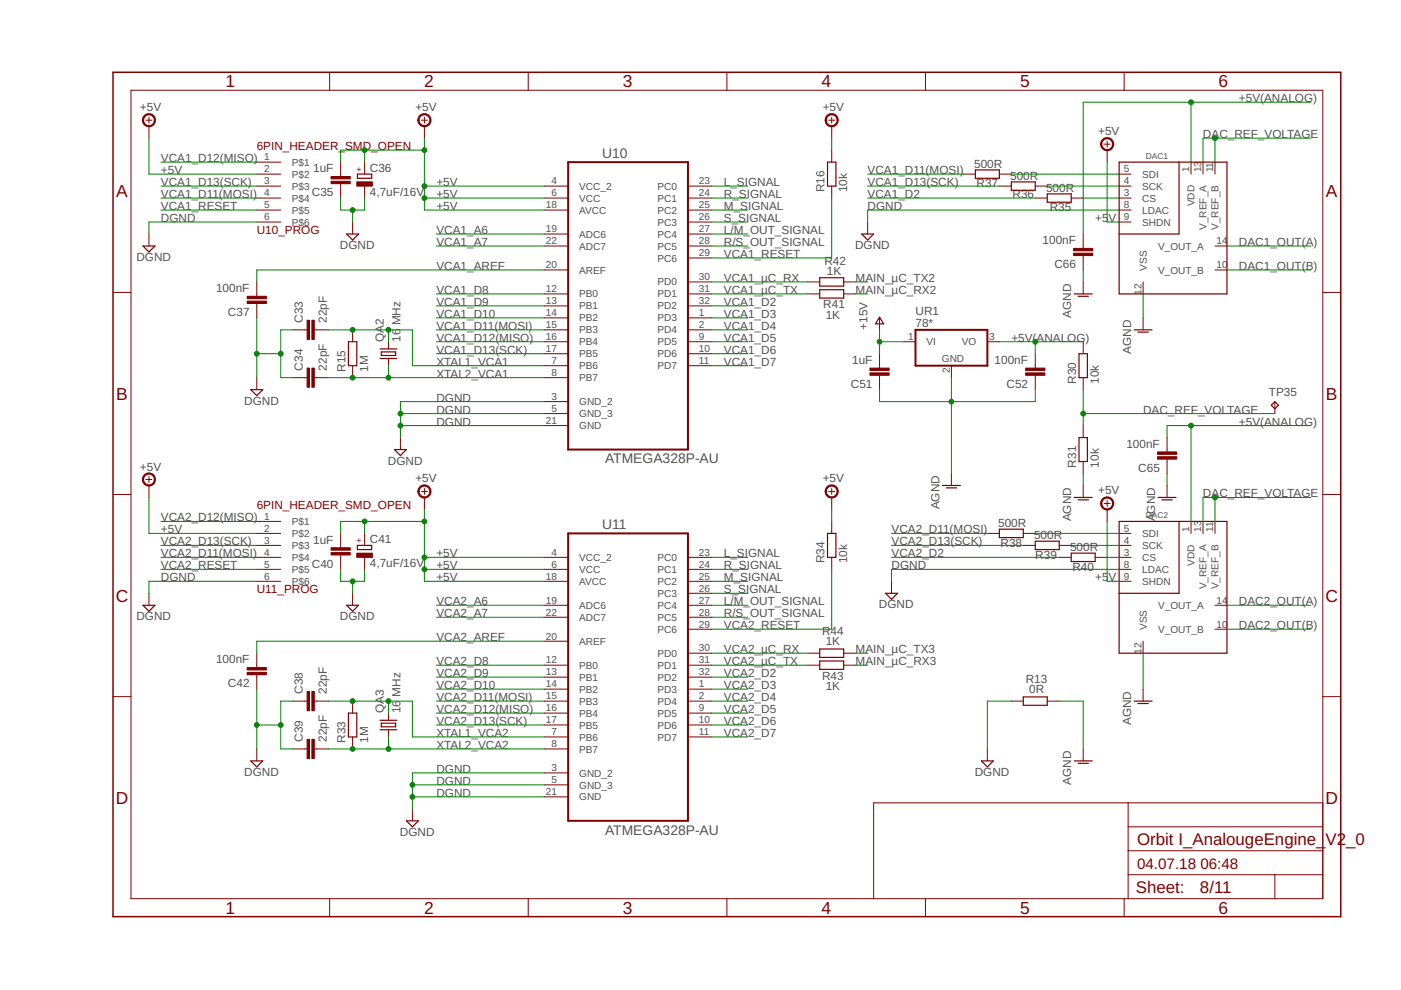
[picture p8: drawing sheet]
<svg xmlns="http://www.w3.org/2000/svg" width="297mm" height="210mm" viewBox="0 0 297 210" stroke-linecap="round" stroke-linejoin="round" font-family="sans-serif">
<g fill="none" stroke="#800000" stroke-width=".21">
<path d="M27.8 19.1h252.7v171.4h-252.7zM69.9 15.3v3.8M112 15.3v3.8M154.1 15.3v3.8M196.2 15.3v3.8M238.3 15.3v3.8M30.9 25.5h1.3M31.6 24.8v1.3M31.6 26.8v2.5M54.4 39.5h5.1M54.4 34.4h5.1M54.4 36.9h5.1"/>
<path d="M72.2 34.4v3M72.2 38.9v3.1M77.3 34.4v2.5M77.3 39.5v2.5M89.3 25.5h1.3M90 24.8v1.3M90 26.8v2.5M115.4 39.5h5.1M145.9 39.5h5M175.7 25.5h1.3M176.3 24.8v1.3M176.3 26.8v2.5"/>
<path d="M176.3 31.8v2.6M176.3 39.5v2.5M204.3 36.9h2.5M211.9 39.5h2.5M211.9 36.9h2.5M219.5 39.5h2.5M234.1 30.6h1.3M234.7 29.9v1.3M234.7 31.8v2.6M237.3 39.5h2.5M237.3 36.9h2.5M252.5 34.4v2.5"/>
<path d="M255.1 34.4v2.5M257.6 34.4v2.5M31.6 49.6v2.6M54.4 42h5.1M54.4 44.5h5.1M54.4 47.1h5.1M54.4 59.8v3M74.8 47.1v2.5M115.4 42h5.1M115.4 44.5h5.1M115.4 49.6h5.1M115.4 52.2h5.1"/>
<path d="M115.4 57.2h5.1M145.9 42h5M145.9 44.5h5M145.9 49.6h5M145.9 52.2h5M145.9 47.1h5M145.9 54.7h5M145.9 59.8h5M171.3 59.8h2.5M178.9 59.8h2.5M184 47.1v2.5M219.5 42h2.5"/>
<path d="M227.1 42h2.6M229.7 49.6v3.1M229.7 54.2v3M229.7 59.8v2.5M237.3 42h2.5M237.3 44.5h2.5M237.3 47.1h2.5M242.4 59.8v2.5M257.6 52.2h2.5M257.6 57.2h2.5M24 62h3.8M54.4 64.3v3.1"/>
<path d="M62.1 69.9h3M66.6 69.9h3.1M74.8 69.9v2.6M74.8 77.5v2.6M82.4 72.5v1.5M82.4 76v1.5M115.4 62.3h5.1M115.4 64.9h5.1M115.4 67.4h5.1M115.4 69.9h5.1M115.4 72.5h5.1M115.4 75h5.1"/>
<path d="M115.4 77.5h5.1M145.9 62.3h5M145.9 64.9h5M145.9 67.4h5M145.9 69.9h5M145.9 72.5h5M145.9 75h5M145.9 77.5h5M171.3 62.3h2.5M178.9 62.3h2.5M186.5 67.4v2.5M186.5 75v3"/>
<path d="M186.5 79.6v3M191.6 72.5h2.5M201.7 77.5v2.6M209.3 72.5h2.6M219.5 75v3M219.5 79.6v3M229.7 72.5v2.5M242.4 67.4v2.5M280.5 62h3.8M54.4 80.1v2.5M62.1 80.1h3M66.6 80.1h3.1"/>
<path d="M84.9 92.8v2.5M115.4 80.1h5.1M115.4 85.2h5.1M115.4 87.7h5.1M115.4 90.2h5.1M229.7 80.1v2.5M229.7 90.2v2.6M229.7 97.9v2.5M247.4 92.8v3M247.4 97.3v3.1M270.3 85.2v2.5M24 104.8h3.8"/>
<path d="M30.9 101.7h1.3M31.6 101v1.3M31.6 102.9v2.6M54.4 118.2h5.1M54.4 110.6h5.1M54.4 113.1h5.1M54.4 115.6h5.1M72.2 113.1v3M72.2 117.7v3M77.3 113.1v2.5M77.3 118.2v2.5M89.3 104.2h1.3"/>
<path d="M90 103.6v1.2M90 105.5v2.5M115.4 118.2h5.1M145.9 118.2h5M175.7 104.2h1.3M176.3 103.6v1.2M176.3 105.5v2.5M176.3 110.6v2.5M176.3 118.2v2.5M201.7 100.4v2.5M209.3 113.1h2.6M217 113.1h2.5"/>
<path d="M217 115.6h2.5M224.6 118.2h2.5M224.6 115.6h2.5M229.7 102.9v2.6M232.2 118.2h2.5M234.1 106.7h1.3M234.7 106.1v1.3M234.7 108v2.6M237.3 118.2h2.5M237.3 113.1h2.5M237.3 115.6h2.5M247.4 102.9v2.6"/>
<path d="M252.5 110.6v2.5M255.1 110.6v2.5M257.6 110.6v2.5M280.5 104.8h3.8M31.6 125.8v2.5M54.4 138.5v3M54.4 120.7h5.1M54.4 123.3h5.1M74.8 125.8v2.5M115.4 120.7h5.1M115.4 123.3h5.1M115.4 128.3h5.1"/>
<path d="M115.4 130.9h5.1M115.4 136h5.1M145.9 120.7h5M145.9 123.3h5M145.9 128.3h5M145.9 130.9h5M145.9 125.8h5M145.9 133.4h5M145.9 138.5h5M171.3 138.5h2.5M178.9 138.5h2.5M189 123.3v2.5"/>
<path d="M237.3 120.7h2.5M237.3 123.3h2.5M242.4 136v2.5M257.6 128.3h2.5M257.6 133.4h2.5M24 147.7h3.8M54.4 143.1v3M54.4 158.8v2.5M62.1 148.7h3M62.1 158.8h3M66.6 148.7h3.1M66.6 158.8h3.1"/>
<path d="M74.8 148.7v2.5M74.8 156.3v2.5M82.4 151.2v1.5M82.4 154.7v1.6M115.4 141h5.1M115.4 143.6h5.1M115.4 146.1h5.1M115.4 148.7h5.1M115.4 151.2h5.1M115.4 153.7h5.1M115.4 156.3h5.1M115.4 158.8h5.1"/>
<path d="M145.9 141h5M145.9 143.6h5M145.9 146.1h5M145.9 148.7h5M145.9 151.2h5M145.9 153.7h5M145.9 156.3h5M171.3 141h2.5M178.9 141h2.5M209.3 158.8v2.5M214.4 148.7h2.6M222 148.7h2.6"/>
<path d="M229.7 158.8v2.5M242.4 146.1v2.6M280.5 147.7h3.8M87.4 171.5v2.5M115.4 163.9h5.1M115.4 166.4h5.1M115.4 169h5.1M239.2 170.2v20.3M239.2 175.3h41.3M280.5 170.2h-95.3v20.3M69.9 190.5v3.9M112 190.5v3.9"/>
<path d="M154.1 190.5v3.9M196.2 190.5v3.9M238.3 190.5v3.9M239.2 185.5h41.3M239.2 180.4h41.3M270.3 185.5v5"/>
</g>
<path d="M24 15.3h260.3v179.1h-260.3z" fill="none" stroke="#800000" stroke-width=".32"/>
<path d="M120.5 34.4h25.4v60.9h-25.4zM194.1 69.9h15.2v7.6h-15.2zM120.5 113.1h25.4v60.9h-25.4z" fill="none" stroke="#800000" stroke-width=".42"/>
<g fill="#800000" stroke="#800000" stroke-width=".21">
<path d="M89 24.5a1.4 1.4 0 0 1 2.2 .3 1.4 1.4 0 0 1-.8 2 1.4 1.4 0 0 1-1.8-1.3h.2a1.15 1.15 0 0 1 1.6-1.1 1.15 1.15 0 0 1 .3 1.9 1.15 1.15 0 0 1-1.8-.5l-.1-.3h-.2z" fill-rule="evenodd"/>
<path d="M175.3 24.5a1.4 1.4 0 0 1 2.2 .2 1.4 1.4 0 0 1-.8 2.1 1.4 1.4 0 0 1-1.8-1.3h.3a1.14 1.14 0 0 1 1.7-1 1.14 1.14 0 0 1 .1 2 1.14 1.14 0 0 1-1.8-.7v-.3h-.3z" fill-rule="evenodd"/>
<path d="M30.6 24.5a1.39 1.39 0 0 1 2.2 .3 1.39 1.39 0 0 1-.9 2 1.39 1.39 0 0 1-1.7-1.3h.2a1.14 1.14 0 0 1 1.6-1.1 1.14 1.14 0 0 1 .3 1.9 1.14 1.14 0 0 1-1.8-.5l-.1-.3h-.2z" fill-rule="evenodd"/>
<path d="M233.7 29.6a1.39 1.39 0 0 1 2.2 .3 1.39 1.39 0 0 1-.8 2 1.39 1.39 0 0 1-1.8-1.3h.3a1.15 1.15 0 0 1 1.6-1.1 1.15 1.15 0 0 1 .3 1.9 1.15 1.15 0 0 1-1.9-.6v-.2h-.3z" fill-rule="evenodd"/>
<path d="M89 103.3a1.4 1.4 0 0 1 2.2 .2 1.4 1.4 0 0 1-.8 2.1 1.4 1.4 0 0 1-1.8-1.4h.2a1.15 1.15 0 0 1 1.7-1.1 1.15 1.15 0 0 1 .2 2 1.15 1.15 0 0 1-1.8-.6l-.1-.3h-.2z" fill-rule="evenodd"/>
<path d="M175.3 103.3a1.4 1.4 0 0 1 2.2 .1 1.4 1.4 0 0 1-.8 2.1 1.4 1.4 0 0 1-1.8-1.3h.3a1.14 1.14 0 0 1 1.7-.9 1.14 1.14 0 0 1 .1 1.9 1.14 1.14 0 0 1-1.8-.7v-.3h-.3z" fill-rule="evenodd"/>
<path d="M30.6 100.7a1.39 1.39 0 0 1 2.2 .3 1.39 1.39 0 0 1-.9 2 1.39 1.39 0 0 1-1.7-1.3h.2a1.14 1.14 0 0 1 1.6-1.1 1.14 1.14 0 0 1 .3 1.9 1.14 1.14 0 0 1-1.8-.5l-.1-.3h-.2z" fill-rule="evenodd"/>
<path d="M233.7 105.8a1.39 1.39 0 0 1 2.2 .2 1.39 1.39 0 0 1-.8 2.1 1.39 1.39 0 0 1-1.8-1.4h.3a1.15 1.15 0 0 1 1.6-1 1.15 1.15 0 0 1 .3 1.9 1.15 1.15 0 0 1-1.9-.6v-.3h-.3z" fill-rule="evenodd"/>
</g>
<g fill="none" stroke="#800000" stroke-width=".25">
<path d="M75.8 36.9h3v.9h-3zM175.5 34.4h1.7v5.1h-1.7zM206.8 36h5.1v1.8h-5.1zM214.4 38.6h5.1v1.7h-5.1zM237.3 34.4h22.8v27.9h-22.8zM250 34.4v15.2h-12.7M30.3 52.2h2.6l-1.3 1.2zM73.5 49.6h2.5l-1.2 1.3zM173.8 58.9h5.1v1.8h-5.1zM182.7 49.6h2.5l-1.2 1.3zM222 41.1h5.1v1.8h-5.1zM73.9 72.5h1.7v5h-1.7z"/>
<path d="M80.6 74h3.5M80.6 76h3.5M80.8 74.6h3.1v.8h-3.1zM173.8 61.4h5.1v1.8h-5.1zM186.5 67.3l.9 1.4h-1.8zM227.8 62.3h3.8M228.6 62.8h2.2M228.8 75h1.7v5.1h-1.7zM240.5 69.9h3.8M241.3 70.4h2.2M53.2 82.6h2.5l-1.3 1.3zM83.6 95.3h2.6l-1.3 1.3z"/>
<path d="M228.8 92.8h1.7v5.1h-1.7zM269.5 85.9l.8-.7 .8 .7-.8 .8zM75.8 115.6h3v.9h-3zM175.5 113.1h1.7v5.1h-1.7zM199.8 102.9h3.8M200.6 103.4h2.2M211.9 112.2h5.1v1.8h-5.1zM219.5 114.7h5.1v1.8h-5.1zM227.1 117.3h5.1v1.8h-5.1zM227.8 105.5h3.8M228.6 106h2.2M237.3 110.6h22.8v27.9h-22.8z"/>
<path d="M245.5 105.5h3.8M246.3 106h2.2M250 110.6v15.2h-12.7M30.3 128.3h2.6l-1.3 1.3zM73.5 128.3h2.5l-1.2 1.3zM173.8 137.6h5.1v1.8h-5.1zM187.7 125.8h2.6l-1.3 1.3zM73.9 151.2h1.7v5.1h-1.7zM80.6 152.7h3.5M80.6 154.7h3.5M80.8 153.3h3.1v.8h-3.1zM173.8 140.1h5.1v1.8h-5.1z"/>
<path d="M217 147.8h5v1.7h-5zM240.5 148.7h3.8M241.3 149.2h2.2M53.2 161.3h2.5l-1.3 1.3zM86.2 174h2.5l-1.3 1.3zM208.1 161.3h2.5l-1.3 1.3zM227.8 161.3h3.8M228.6 161.8h2.2"/>
</g>
<g fill="#800000" stroke="#800000" stroke-width=".21">
<path d="M66.1 67.9h.5v4.1h-.5z"/>
<path d="M65.1 67.9h.5v4.1h-.5z"/>
<path d="M66.1 78h.5v4.1h-.5z"/>
<path d="M65.1 78h.5v4.1h-.5z"/>
<path d="M70.2 37.4h4.1v.5h-4.1z"/>
<path d="M70.2 38.4h4.1v.5h-4.1z"/>
<path d="M75.6 38.6h3.4v.9h-3.4z"/>
<path d="M52.4 62.8h4.1v.5h-4.1z"/>
<path d="M52.4 63.8h4.1v.5h-4.1z"/>
<path d="M66.1 146.6h.5v4.1h-.5z"/>
<path d="M65.1 146.6h.5v4.1h-.5z"/>
<path d="M66.1 156.8h.5v4h-.5z"/>
<path d="M65.1 156.8h.5v4h-.5z"/>
<path d="M70.2 116.1h4.1v.5h-4.1z"/>
<path d="M70.2 117.2h4.1v.5h-4.1z"/>
<path d="M75.6 117.3h3.4v.9h-3.4z"/>
<path d="M52.4 141.5h4.1v.5h-4.1z"/>
<path d="M52.4 142.6h4.1v.5h-4.1z"/>
<path d="M184.4 78h4.1v.5h-4.1z"/>
<path d="M184.4 79.1h4.1v.5h-4.1z"/>
<path d="M217.5 78h4v.5h-4z"/>
<path d="M217.5 79.1h4v.5h-4z"/>
<path d="M245.4 95.8h4.1v.5h-4.1z"/>
<path d="M245.4 96.8h4.1v.5h-4.1z"/>
<path d="M227.6 52.7h4.1v.5h-4.1z"/>
<path d="M227.6 53.7h4.1v.5h-4.1z"/>
</g>
<g fill="none" stroke="#008000" stroke-width=".21">
<path d="M31.6 29.3v7.6h22.8M34.1 39.5h20.3M34.1 34.4h20.3M77.3 31.8v2.6M90 29.3v15.2h25.4M90 39.5h25.4M90 31.8h-17.8v2.6M150.9 39.5h7.7M176.3 29.3v2.5M184 39.5h27.9M184 36.9h20.3M214.4 36.9h22.9"/>
<path d="M222 39.5h15.3M234.7 34.4v12.7h2.6M252.5 21.7v12.7M257.6 29.3v5.1M277.9 21.7h-48.2v27.9M277.9 29.3h-22.8v5.1M34.1 42h20.3M34.1 44.5h20.3M54.4 47.1h-22.8v2.5M72.2 42v2.5h5.1v-2.5M74.8 44.5v2.6M90 42h25.4"/>
<path d="M92.5 52.2h22.9M92.5 49.6h22.9M115.4 57.2h-61v2.6M150.9 42h7.7M150.9 52.2h7.7M150.9 49.6h7.7M150.9 44.5h7.7M150.9 47.1h7.7M150.9 59.8h20.4M176.3 42v12.7h-25.4M181.4 59.8h2.6M184 42h35.5"/>
<path d="M229.7 42h7.6M229.7 57.2v2.6M237.3 44.5h-53.3v2.6M260.1 57.2h17.8M260.1 52.2h17.8M54.4 75h5.1M54.4 67.4v12.7M62.1 69.9h-2.6v10.2h2.6M69.7 69.9h17.7v7.6h28M82.4 69.9v2.6M82.4 77.5v2.6M92.5 64.9h22.9"/>
<path d="M92.5 67.4h22.9M92.5 69.9h22.9M92.5 72.5h22.9M92.5 75h22.9M92.5 62.3h22.9M150.9 64.9h7.7M150.9 67.4h7.7M150.9 69.9h7.7M150.9 72.5h7.7M150.9 75h7.7M150.9 77.5h7.7M150.9 62.3h20.4"/>
<path d="M181.4 62.3h2.6M186.5 72.5h5.1M186.5 69.9v5.1M211.9 72.5h17.8M219.5 72.5v2.5M242.4 62.3v5.1M69.7 80.1h45.7M84.9 87.7h30.5M84.9 90.2h30.5M115.4 85.2h-30.5v7.6M186.5 82.6v2.6h33v-2.6M201.7 80.1v20.3"/>
<path d="M229.7 87.7h40.6M229.7 82.6v7.6M252.5 90.2v20.4M277.9 90.2h-30.5v2.6M31.6 105.5v7.6h22.8M34.1 118.2h20.3M34.1 110.6h20.3M34.1 115.6h20.3M77.3 110.6v2.5M90 108v15.3h25.4M90 110.6h-17.8v2.5M90 118.2h25.4"/>
<path d="M150.9 118.2h7.7M176.3 108v2.6M189 118.2h35.6M189 113.1h20.3M189 115.6h28M219.5 113.1h17.8M227.1 115.6h10.2M229.7 100.4v2.5M234.7 110.6v12.7h2.6M234.7 118.2h2.6M247.4 100.4v2.5M257.6 105.5v5.1"/>
<path d="M277.9 105.5h-22.8v5.1M34.1 120.7h20.3M54.4 123.3h-22.8v2.5M72.2 120.7v2.6h5.1v-2.6M74.8 123.3v2.5M90 120.7h25.4M92.5 128.3h22.9M92.5 130.9h22.9M115.4 136h-61v2.5M150.9 123.3h7.7M150.9 120.7h7.7M150.9 125.8h7.7"/>
<path d="M150.9 128.3h7.7M150.9 130.9h7.7M150.9 138.5h20.4M176.3 120.7v12.7h-25.4M181.4 138.5h2.6M237.3 120.7h-48.3v2.6M242.4 138.5v7.6M260.1 128.3h17.8M260.1 133.4h17.8M54.4 146.1v12.7M54.4 153.7h5.1M62.1 148.7h-2.6v10.1h2.6"/>
<path d="M69.7 148.7h17.7v7.6h28M69.7 158.8h45.7M82.4 148.7v2.5M82.4 156.3v2.5M92.5 153.7h22.9M92.5 148.7h22.9M92.5 143.6h22.9M92.5 146.1h22.9M92.5 151.2h22.9M92.5 141h22.9M150.9 153.7h7.7M150.9 148.7h7.7"/>
<path d="M150.9 143.6h7.7M150.9 146.1h7.7M150.9 151.2h7.7M150.9 156.3h7.7M150.9 141h20.4M181.4 141h2.6M214.4 148.7h-5.1v10.1M224.6 148.7h5.1v10.1M87.4 166.4h28M87.4 169h28M115.4 163.9h-28v7.6"/>
</g>
<g fill="#008000" stroke="#008000" stroke-width=".21">
<circle cx="90" cy="42" r=".51"/>
<circle cx="90" cy="39.5" r=".51"/>
<circle cx="77.3" cy="31.8" r=".51"/>
<circle cx="90" cy="31.8" r=".51"/>
<circle cx="90" cy="120.7" r=".51"/>
<circle cx="90" cy="118.2" r=".51"/>
<circle cx="77.3" cy="110.6" r=".51"/>
<circle cx="90" cy="110.6" r=".51"/>
<circle cx="74.8" cy="69.9" r=".51"/>
<circle cx="82.4" cy="69.9" r=".51"/>
<circle cx="74.8" cy="80.1" r=".51"/>
<circle cx="82.4" cy="80.1" r=".51"/>
<circle cx="59.5" cy="75" r=".51"/>
<circle cx="54.4" cy="75" r=".51"/>
<circle cx="74.8" cy="44.5" r=".51"/>
<circle cx="84.9" cy="87.7" r=".51"/>
<circle cx="84.9" cy="90.2" r=".51"/>
<circle cx="59.5" cy="153.7" r=".51"/>
<circle cx="54.4" cy="153.7" r=".51"/>
<circle cx="74.8" cy="123.3" r=".51"/>
<circle cx="87.4" cy="166.4" r=".51"/>
<circle cx="87.4" cy="169" r=".51"/>
<circle cx="74.8" cy="148.7" r=".51"/>
<circle cx="82.4" cy="148.7" r=".51"/>
<circle cx="74.8" cy="158.8" r=".51"/>
<circle cx="82.4" cy="158.8" r=".51"/>
<circle cx="219.5" cy="72.5" r=".51"/>
<circle cx="252.5" cy="90.2" r=".51"/>
<circle cx="252.5" cy="21.7" r=".51"/>
<circle cx="186.5" cy="72.5" r=".51"/>
<circle cx="201.7" cy="85.2" r=".51"/>
<circle cx="229.7" cy="87.7" r=".51"/>
<circle cx="257.6" cy="105.5" r=".51"/>
<circle cx="257.6" cy="29.3" r=".51"/>
</g>
<g font-size="3.7" fill="#800000">
<text x="47.8" y="18.5">1</text>
<text x="89.9" y="18.5">2</text>
<text x="132" y="18.5">3</text>
<text x="174.2" y="18.5">4</text>
<text x="216.3" y="18.5">5</text>
<text x="258.4" y="18.5">6</text>
<text x="24.6" y="41.9">A</text>
<text x="281.1" y="41.9">A</text>
<text x="24.6" y="84.7">B</text>
<text x="281.1" y="84.7">B</text>
<text x="24.5" y="127.6">C</text>
<text x="281" y="127.6">C</text>
<text x="24.5" y="170.4">D</text>
<text x="281" y="170.4">D</text>
<text x="47.8" y="193.7">1</text>
<text x="89.9" y="193.7">2</text>
<text x="132" y="193.7">3</text>
<text x="174.2" y="193.7">4</text>
<text x="216.3" y="193.7">5</text>
<text x="258.4" y="193.7">6</text>
</g>
<g font-size="3.6" fill="#800000">
<text x="241.1" y="179.1">Orbit I_AnalougeEngine_</text>
<text x="281.1" y="179.1">V2_0</text>
<text x="240.8" y="189.4">Sheet:</text>
<text x="254.4" y="189.3">8/11</text>
</g>
<g font-size="3.2" fill="#800000">
<text x="241.1" y="184.2">04.07.18</text>
<text x="254.5" y="184.2">06:48</text>
</g>
<g font-size="2.9" fill="#505050">
<text x="127.7" y="33.5">U10</text>
<text x="128.3" y="98.2">ATMEGA328P-AU</text>
<text x="127.7" y="112.2">U11</text>
<text x="128.3" y="177">ATMEGA328P-AU</text>
</g>
<g font-size="2.5" fill="#505050">
<text x="29.7" y="23.6">+5V</text>
<text x="88.1" y="23.6">+5V</text>
<text x="174.4" y="23.6">+5V</text>
<text x="262.7" y="21.7">+5V(ANALOG)</text>
<text x="232.8" y="28.7">+5V</text>
<text x="255.1" y="29.3">DAC_REF_VOLTAGE</text>
<text x="34.1" y="34.4">VCA1_D12(MISO)</text>
<text x="206.6" y="35.6">500R</text>
<text x="34.1" y="36.9">+5V</text>
<text x="34.1" y="39.5">VCA1_D13(SCK)</text>
<text x="34.1" y="42">VCA1_D11(MOSI)</text>
<text x="66.1" y="41.6">C35</text>
<text x="66.4" y="36.5">1uF</text>
<text x="78.4" y="41.5">4,7uF/16V</text>
<text x="78.4" y="36.4">C36</text>
<text x="92.5" y="39.5">+5V</text>
<text x="92.5" y="42">+5V</text>
<text x="153.5" y="39.5">L_SIGNAL</text>
<text x="153.5" y="42">R_SIGNAL</text>
<text x="174.8" y="40.7" transform="rotate(-90 174.8 40.7)">R16</text>
<text x="179.6" y="40.7" transform="rotate(-90 179.6 40.7)">10k</text>
<text x="183.9" y="42">VCA1_D2</text>
<text x="183.9" y="39.5">VCA1_D13(SCK)</text>
<text x="183.9" y="36.9">VCA1_D11(MOSI)</text>
<text x="207.1" y="39.7">R37</text>
<text x="214.2" y="38.2">500R</text>
<text x="221.8" y="40.7">500R</text>
<text x="34.1" y="44.5">VCA1_RESET</text>
<text x="34.1" y="47.1">DGND</text>
<text x="92.5" y="44.5">+5V</text>
<text x="153.5" y="44.5">M_SIGNAL</text>
<text x="153.5" y="47.1">S_SIGNAL</text>
<text x="183.9" y="44.5">DGND</text>
<text x="214.7" y="42">R36</text>
<text x="222.5" y="44.8">R35</text>
<text x="232.2" y="47.1">+5</text>
<text x="235" y="47.1">V</text>
<text x="72.1" y="52.8">DGND</text>
<text x="92.5" y="52.1">VCA1_A7</text>
<text x="92.5" y="49.6">VCA1_A6</text>
<text x="153.5" y="49.6">L/M_OUT_SIGNAL</text>
<text x="153.5" y="52.1">R/S_OUT_SIGNAL</text>
<text x="181.3" y="52.8">DGND</text>
<text x="221" y="51.8">100nF</text>
<text x="262.7" y="52.1">DAC1_OUT(A)</text>
<text x="28.9" y="55.3">DGND</text>
<text x="92.5" y="57.2">VCA1_AREF</text>
<text x="153.5" y="54.7">VCA1_RESET</text>
<text x="153.5" y="59.8">VCA1_µC_RX</text>
<text x="174.8" y="56.2">R42</text>
<text x="175.3" y="58.2">1K</text>
<text x="181.4" y="59.8">MAIN_µC_TX2</text>
<text x="223.6" y="56.8">C66</text>
<text x="262.7" y="57.2">DAC1_OUT(B)</text>
<text x="45.8" y="61.9">100nF</text>
<text x="92.5" y="64.8">VCA1_D9</text>
<text x="92.5" y="62.3">VCA1_D8</text>
<text x="153.5" y="64.8">VCA1_D2</text>
<text x="153.5" y="62.3">VCA1_µC_TX</text>
<text x="174.6" y="65.4">R41</text>
<text x="181.4" y="62.3">MAIN_µC_RX2</text>
<text x="48.3" y="67">C37</text>
<text x="64.2" y="68.4" transform="rotate(-90 64.2 68.4)">C33</text>
<text x="69.3" y="68.4" transform="rotate(-90 69.3 68.4)">22pF</text>
<text x="84.9" y="69" transform="rotate(-90 84.9 69)">MHz</text>
<text x="92.5" y="67.4">VCA1_D10</text>
<text x="92.5" y="69.9">VCA1_D11(MOSI)</text>
<text x="153.5" y="67.4">VCA1_D3</text>
<text x="153.5" y="69.9">VCA1_D4</text>
<text x="175.1" y="67.6">1K</text>
<text x="183.9" y="69.9" transform="rotate(-90 183.9 69.9)">+15V</text>
<text x="194.1" y="69.3">78*</text>
<text x="194.1" y="66.7">UR1</text>
<text x="227.1" y="67.4" transform="rotate(-90 227.1 67.4)">AGND</text>
<text x="81.4" y="72.5" transform="rotate(-90 81.4 72.5)">QA2</text>
<text x="84.9" y="72.5" transform="rotate(-90 84.9 72.5)">16</text>
<text x="92.5" y="77.5">XTAL1_VCA1</text>
<text x="92.5" y="72.5">VCA1_D12(MISO)</text>
<text x="92.5" y="75">VCA1_D13(SCK)</text>
<text x="153.5" y="72.5">VCA1_D5</text>
<text x="153.5" y="75">VCA1_D6</text>
<text x="153.5" y="77.5">VCA1_D7</text>
<text x="180.7" y="77.2">1uF</text>
<text x="210.9" y="77.2">100nF</text>
<text x="214.4" y="72.5">+5V(</text>
<text x="219.8" y="72.5">ANALOG</text>
<text x="230.2" y="72.5">)</text>
<text x="239.8" y="75" transform="rotate(-90 239.8 75)">AGND</text>
<text x="64.2" y="78.6" transform="rotate(-90 64.2 78.6)">C34</text>
<text x="69.3" y="78.6" transform="rotate(-90 69.3 78.6)">22pF</text>
<text x="73.3" y="78.8" transform="rotate(-90 73.3 78.8)">R15</text>
<text x="78.1" y="78.8" transform="rotate(-90 78.1 78.8)">1M</text>
<text x="92.5" y="80.1">XTAL2_VCA1</text>
<text x="180.4" y="82.2">C51</text>
<text x="213.4" y="82.2">C52</text>
<text x="228.2" y="81.4" transform="rotate(-90 228.2 81.4)">R30</text>
<text x="233" y="81.4" transform="rotate(-90 233 81.4)">10k</text>
<text x="269" y="83.9">TP35</text>
<text x="51.8" y="85.8">DGND</text>
<text x="92.5" y="85.2">DGND</text>
<text x="92.5" y="87.7">DGND</text>
<text x="242.4" y="87.7">DAC_REF_VOLTAGE</text>
<text x="92.5" y="90.2">DGND</text>
<text x="238.8" y="94.9">100nF</text>
<text x="262.7" y="90.2">+5V(ANALOG)</text>
<text x="29.7" y="99.8">+5V</text>
<text x="82.2" y="98.5">DGND</text>
<text x="228.2" y="99.1" transform="rotate(-90 228.2 99.1)">R31</text>
<text x="233" y="99.1" transform="rotate(-90 233 99.1)">10k</text>
<text x="241.3" y="100">C65</text>
<text x="88.1" y="102.3">+5V</text>
<text x="174.4" y="102.3">+5V</text>
<text x="232.8" y="104.8">+5V</text>
<text x="255.1" y="105.5">DAC_REF_VOLTAGE</text>
<text x="34.1" y="113.1">+5V</text>
<text x="34.1" y="110.6">VCA2_D12(MISO)</text>
<text x="189" y="113.1">VCA2_D11(MOSI)</text>
<text x="199.2" y="108" transform="rotate(-90 199.2 108)">AGND</text>
<text x="211.6" y="111.8">500R</text>
<text x="227.1" y="110.6" transform="rotate(-90 227.1 110.6)">AGND</text>
<text x="244.9" y="110.6" transform="rotate(-90 244.9 110.6)">AGND</text>
<text x="34.1" y="118.2">VCA2_D11(MOSI)</text>
<text x="34.1" y="115.6">VCA2_D13(SCK)</text>
<text x="66.4" y="115.3">1uF</text>
<text x="78.4" y="115.1">C41</text>
<text x="92.5" y="118.2">+5V</text>
<text x="153.5" y="118.2">L_SIGNAL</text>
<text x="174.8" y="119.4" transform="rotate(-90 174.8 119.4)">R34</text>
<text x="179.6" y="119.4" transform="rotate(-90 179.6 119.4)">10k</text>
<text x="189" y="118.2">VCA2_D2</text>
<text x="189" y="115.6">VCA2_D13(SCK)</text>
<text x="212.1" y="115.9">R38</text>
<text x="219.2" y="114.4">500R</text>
<text x="219.5" y="118.5">R39</text>
<text x="226.9" y="116.9">500R</text>
<text x="34.1" y="123.3">DGND</text>
<text x="34.1" y="120.7">VCA2_RESET</text>
<text x="66.1" y="120.3">C40</text>
<text x="78.4" y="120.2">4,7uF/16V</text>
<text x="92.5" y="120.7">+5V</text>
<text x="92.5" y="123.3">+5V</text>
<text x="153.5" y="120.7">R_SIGNAL</text>
<text x="153.5" y="123.3">M_SIGNAL</text>
<text x="153.5" y="125.8">S_SIGNAL</text>
<text x="189" y="120.7">DGND</text>
<text x="227.4" y="121">R40</text>
<text x="232.2" y="123.3">+5</text>
<text x="235" y="123.3">V</text>
<text x="28.9" y="131.5">DGND</text>
<text x="72.1" y="131.5">DGND</text>
<text x="92.5" y="128.3">VCA2_A6</text>
<text x="92.5" y="130.9">VCA2_A7</text>
<text x="153.5" y="128.3">L/M_OUT_SIGNAL</text>
<text x="153.5" y="130.9">R/S_OUT_SIGNAL</text>
<text x="186.4" y="129">DGND</text>
<text x="262.7" y="128.3">DAC2_OUT(A)</text>
<text x="92.5" y="135.9">VCA2_AREF</text>
<text x="153.5" y="133.4">VCA2_RESET</text>
<text x="174.3" y="134.7">R44</text>
<text x="175.1" y="136.7">1K</text>
<text x="262.7" y="133.4">DAC2_OUT(B)</text>
<text x="45.8" y="140.6">100nF</text>
<text x="92.5" y="141">VCA2_D8</text>
<text x="92.5" y="143.6">VCA2_D9</text>
<text x="153.5" y="143.6">VCA2_D2</text>
<text x="153.5" y="138.5">VCA2_µC_RX</text>
<text x="153.5" y="141">VCA2_µC_TX</text>
<text x="181.4" y="138.5">MAIN_µC_TX3</text>
<text x="181.4" y="141">MAIN_µC_RX3</text>
<text x="48.3" y="145.7">C42</text>
<text x="64.2" y="147.1" transform="rotate(-90 64.2 147.1)">C38</text>
<text x="69.3" y="147.1" transform="rotate(-90 69.3 147.1)">22pF</text>
<text x="84.9" y="147.7" transform="rotate(-90 84.9 147.7)">MHz</text>
<text x="92.5" y="146.1">VCA2_D10</text>
<text x="92.5" y="148.6">VCA2_D11(MOSI)</text>
<text x="153.5" y="146.1">VCA2_D3</text>
<text x="153.5" y="148.6">VCA2_D4</text>
<text x="174.3" y="144.1">R43</text>
<text x="175.1" y="146.4">1K</text>
<text x="217.5" y="144.9">R13</text>
<text x="218.2" y="146.9">0R</text>
<text x="81.4" y="151.2" transform="rotate(-90 81.4 151.2)">QA3</text>
<text x="84.9" y="151.2" transform="rotate(-90 84.9 151.2)">16</text>
<text x="92.5" y="151.2">VCA2_D12(MISO)</text>
<text x="92.5" y="153.7">VCA2_D13(SCK)</text>
<text x="153.5" y="151.2">VCA2_D5</text>
<text x="153.5" y="153.7">VCA2_D6</text>
<text x="239.8" y="153.7" transform="rotate(-90 239.8 153.7)">AGND</text>
<text x="64.2" y="157.3" transform="rotate(-90 64.2 157.3)">C39</text>
<text x="69.3" y="157.3" transform="rotate(-90 69.3 157.3)">22pF</text>
<text x="73.3" y="157.5" transform="rotate(-90 73.3 157.5)">R33</text>
<text x="78.1" y="157.5" transform="rotate(-90 78.1 157.5)">1M</text>
<text x="92.5" y="156.3">XTAL1_VCA2</text>
<text x="92.5" y="158.8">XTAL2_VCA2</text>
<text x="153.5" y="156.3">VCA2_D7</text>
<text x="51.8" y="164.5">DGND</text>
<text x="92.5" y="163.9">DGND</text>
<text x="92.5" y="166.4">DGND</text>
<text x="206.7" y="164.5">DGND</text>
<text x="227.1" y="166.4" transform="rotate(-90 227.1 166.4)">AGND</text>
<text x="92.5" y="169">DGND</text>
<text x="84.8" y="177.2">DGND</text>
</g>
<g font-size="2.5" fill="#800000">
<text x="54.4" y="31.8">6PIN_HEADER_SMD_OPEN</text>
<text x="54.4" y="49.6">U10_PROG</text>
<text x="54.4" y="108">6PIN_HEADER_SMD_OPEN</text>
<text x="54.4" y="125.8">U11_PROG</text>
</g>
<g font-size="2.1" fill="#505050">
<text x="56" y="34">1</text>
<text x="61.9" y="35.1">P$1</text>
<text x="56" y="36.6">2</text>
<text x="56" y="39.1">3</text>
<text x="56" y="41.6">4</text>
<text x="61.9" y="37.7">P$2</text>
<text x="61.9" y="40.2">P$3</text>
<text x="116.9" y="39.1">4</text>
<text x="116.9" y="41.6">6</text>
<text x="122.8" y="40.2">VCC_2</text>
<text x="139.4" y="40.2">PC0</text>
<text x="148.2" y="39.1">23</text>
<text x="148.2" y="41.6">24</text>
<text x="238.3" y="36.6">5</text>
<text x="238.3" y="39.1">4</text>
<text x="238.3" y="41.6">3</text>
<text x="242.2" y="37.7">SDI</text>
<text x="242.2" y="40.2">SCK</text>
<text x="252.2" y="36.6" transform="rotate(-90 252.2 36.6)">1</text>
<text x="254.7" y="36.6" transform="rotate(-90 254.7 36.6)">13</text>
<text x="257.2" y="36.6" transform="rotate(-90 257.2 36.6)">11</text>
<text x="56" y="44.2">5</text>
<text x="56" y="46.7">6</text>
<text x="61.9" y="42.8">P$4</text>
<text x="61.9" y="45.3">P$5</text>
<text x="61.9" y="47.8">P$6</text>
<text x="115.8" y="44.2">18</text>
<text x="122.8" y="42.8">VCC</text>
<text x="122.8" y="45.3">AVCC</text>
<text x="139.4" y="42.8">PC1</text>
<text x="139.4" y="45.3">PC2</text>
<text x="139.4" y="47.8">PC3</text>
<text x="148.2" y="44.2">25</text>
<text x="148.2" y="46.7">26</text>
<text x="238.3" y="44.2">8</text>
<text x="238.3" y="46.7">9</text>
<text x="242.2" y="42.8">CS</text>
<text x="242.2" y="45.3">LDAC</text>
<text x="242.2" y="47.8">SHDN</text>
<text x="253.3" y="43.8" transform="rotate(-90 253.3 43.8)">VDD</text>
<text x="115.8" y="49.3">19</text>
<text x="115.8" y="51.8">22</text>
<text x="122.8" y="50.4">ADC6</text>
<text x="122.8" y="52.9">ADC7</text>
<text x="139.4" y="50.4">PC4</text>
<text x="139.4" y="52.9">PC5</text>
<text x="148.2" y="49.3">27</text>
<text x="148.2" y="51.8">28</text>
<text x="245.5" y="52.9">V_OUT_A</text>
<text x="255.8" y="48.8" transform="rotate(-90 255.8 48.8)">V_REF_A</text>
<text x="258" y="51.8">14</text>
<text x="258.4" y="48.8" transform="rotate(-90 258.4 48.8)">V_REF_B</text>
<text x="115.8" y="56.9">20</text>
<text x="122.8" y="58">AREF</text>
<text x="139.4" y="55.5">PC6</text>
<text x="148.2" y="54.3">29</text>
<text x="148.2" y="59.4">30</text>
<text x="243.1" y="57.4" transform="rotate(-90 243.1 57.4)">VSS</text>
<text x="245.5" y="58">V_OUT_B</text>
<text x="258" y="56.9">10</text>
<text x="115.8" y="62">12</text>
<text x="115.8" y="64.5">13</text>
<text x="122.8" y="63.1">PB0</text>
<text x="122.8" y="65.6">PB1</text>
<text x="139.4" y="60.5">PD0</text>
<text x="139.4" y="63.1">PD1</text>
<text x="139.4" y="65.6">PD2</text>
<text x="148.2" y="62">31</text>
<text x="148.2" y="64.5">32</text>
<text x="242" y="62.5" transform="rotate(-90 242 62.5)">12</text>
<text x="115.8" y="67">14</text>
<text x="115.8" y="69.6">15</text>
<text x="122.8" y="68.1">PB2</text>
<text x="122.8" y="70.7">PB3</text>
<text x="139.4" y="68.1">PD3</text>
<text x="139.4" y="70.7">PD4</text>
<text x="148.2" y="67">1</text>
<text x="148.2" y="69.6">2</text>
<text x="115.8" y="72.1">16</text>
<text x="115.8" y="74.6">17</text>
<text x="116.9" y="77.2">7</text>
<text x="122.8" y="73.2">PB4</text>
<text x="122.8" y="75.8">PB5</text>
<text x="139.4" y="73.2">PD5</text>
<text x="139.4" y="75.8">PD6</text>
<text x="148.2" y="72.1">9</text>
<text x="148.2" y="74.6">10</text>
<text x="148.2" y="77.2">11</text>
<text x="192.6" y="72.1">1</text>
<text x="196.4" y="73.2">VI</text>
<text x="199.7" y="76.8">GND</text>
<text x="203.9" y="73.2">VO</text>
<text x="209.7" y="72.1">3</text>
<text x="116.9" y="79.7">8</text>
<text x="122.8" y="78.3">PB6</text>
<text x="122.8" y="80.8">PB7</text>
<text x="139.4" y="78.3">PD7</text>
<text x="201.4" y="79.1" transform="rotate(-90 201.4 79.1)">2</text>
<text x="115.8" y="89.9">21</text>
<text x="116.9" y="84.8">3</text>
<text x="116.9" y="87.3">5</text>
<text x="122.8" y="85.9">GND_2</text>
<text x="122.8" y="88.5">GND_3</text>
<text x="122.8" y="91">GND</text>
<text x="56" y="110.2">1</text>
<text x="56" y="112.7">2</text>
<text x="61.9" y="111.3">P$1</text>
<text x="61.9" y="113.9">P$2</text>
<text x="238.3" y="112.7">5</text>
<text x="242.2" y="113.9">SDI</text>
<text x="252.2" y="112.7" transform="rotate(-90 252.2 112.7)">1</text>
<text x="254.7" y="112.7" transform="rotate(-90 254.7 112.7)">13</text>
<text x="257.2" y="112.7" transform="rotate(-90 257.2 112.7)">11</text>
<text x="56" y="115.3">3</text>
<text x="56" y="117.8">4</text>
<text x="61.9" y="116.4">P$3</text>
<text x="61.9" y="118.9">P$4</text>
<text x="116.9" y="117.8">4</text>
<text x="122.8" y="118.9">VCC_2</text>
<text x="139.4" y="118.9">PC0</text>
<text x="148.2" y="117.8">23</text>
<text x="238.3" y="115.3">4</text>
<text x="238.3" y="117.8">3</text>
<text x="242.2" y="116.4">SCK</text>
<text x="242.2" y="118.9">CS</text>
<text x="253.3" y="119.9" transform="rotate(-90 253.3 119.9)">VDD</text>
<text x="56" y="120.4">5</text>
<text x="56" y="122.9">6</text>
<text x="61.9" y="121.5">P$5</text>
<text x="61.9" y="124">P$6</text>
<text x="115.8" y="122.9">18</text>
<text x="116.9" y="120.4">6</text>
<text x="122.8" y="121.5">VCC</text>
<text x="122.8" y="124">AVCC</text>
<text x="139.4" y="121.5">PC1</text>
<text x="139.4" y="124">PC2</text>
<text x="148.2" y="120.4">24</text>
<text x="148.2" y="122.9">25</text>
<text x="148.2" y="125.4">26</text>
<text x="238.3" y="120.4">8</text>
<text x="238.3" y="122.9">9</text>
<text x="242.2" y="121.5">LDAC</text>
<text x="242.2" y="124">SHDN</text>
<text x="255.8" y="124.9" transform="rotate(-90 255.8 124.9)">V_REF_A</text>
<text x="258.4" y="124.9" transform="rotate(-90 258.4 124.9)">V_REF_B</text>
<text x="115.8" y="128">19</text>
<text x="115.8" y="130.5">22</text>
<text x="122.8" y="129.1">ADC6</text>
<text x="122.8" y="131.6">ADC7</text>
<text x="139.4" y="126.6">PC3</text>
<text x="139.4" y="129.1">PC4</text>
<text x="139.4" y="131.6">PC5</text>
<text x="148.2" y="128">27</text>
<text x="148.2" y="130.5">28</text>
<text x="245.5" y="129.1">V_OUT_A</text>
<text x="258" y="128">14</text>
<text x="115.8" y="135.6">20</text>
<text x="122.8" y="136.7">AREF</text>
<text x="139.4" y="134.2">PC6</text>
<text x="148.2" y="133.1">29</text>
<text x="243.1" y="133.6" transform="rotate(-90 243.1 133.6)">VSS</text>
<text x="245.5" y="134.2">V_OUT_B</text>
<text x="258" y="133.1">10</text>
<text x="115.8" y="140.7">12</text>
<text x="115.8" y="143.2">13</text>
<text x="122.8" y="141.8">PB0</text>
<text x="139.4" y="139.2">PD0</text>
<text x="139.4" y="141.8">PD1</text>
<text x="148.2" y="138.1">30</text>
<text x="148.2" y="140.7">31</text>
<text x="148.2" y="143.2">32</text>
<text x="242" y="138.7" transform="rotate(-90 242 138.7)">12</text>
<text x="115.8" y="145.7">14</text>
<text x="115.8" y="148.3">15</text>
<text x="122.8" y="144.3">PB1</text>
<text x="122.8" y="146.9">PB2</text>
<text x="122.8" y="149.4">PB3</text>
<text x="139.4" y="144.3">PD2</text>
<text x="139.4" y="146.9">PD3</text>
<text x="139.4" y="149.4">PD4</text>
<text x="148.2" y="145.7">1</text>
<text x="148.2" y="148.3">2</text>
<text x="115.8" y="150.8">16</text>
<text x="115.8" y="153.4">17</text>
<text x="116.9" y="155.9">7</text>
<text x="122.8" y="151.9">PB4</text>
<text x="122.8" y="154.5">PB5</text>
<text x="139.4" y="151.9">PD5</text>
<text x="139.4" y="154.5">PD6</text>
<text x="148.2" y="150.8">9</text>
<text x="148.2" y="153.4">10</text>
<text x="148.2" y="155.9">11</text>
<text x="116.9" y="158.4">8</text>
<text x="122.8" y="157">PB6</text>
<text x="122.8" y="159.6">PB7</text>
<text x="139.4" y="157">PD7</text>
<text x="116.9" y="163.5">3</text>
<text x="116.9" y="166.1">5</text>
<text x="122.8" y="164.6">GND_2</text>
<text x="122.8" y="167.2">GND_3</text>
<text x="115.8" y="168.6">21</text>
<text x="122.8" y="169.7">GND</text>
</g>
<g font-size="1.8" fill="#505050">
<text x="242.9" y="33.7">DAC1</text>
<text x="242.9" y="109.9">DAC2</text>
</g>
<g font-size="1.8" fill="#800000">
<text x="76.7" y="36.5" transform="rotate(-90 76.7 36.5)">+</text>
<text x="76.7" y="115.2" transform="rotate(-90 76.7 115.2)">+</text>
</g>
</svg>
